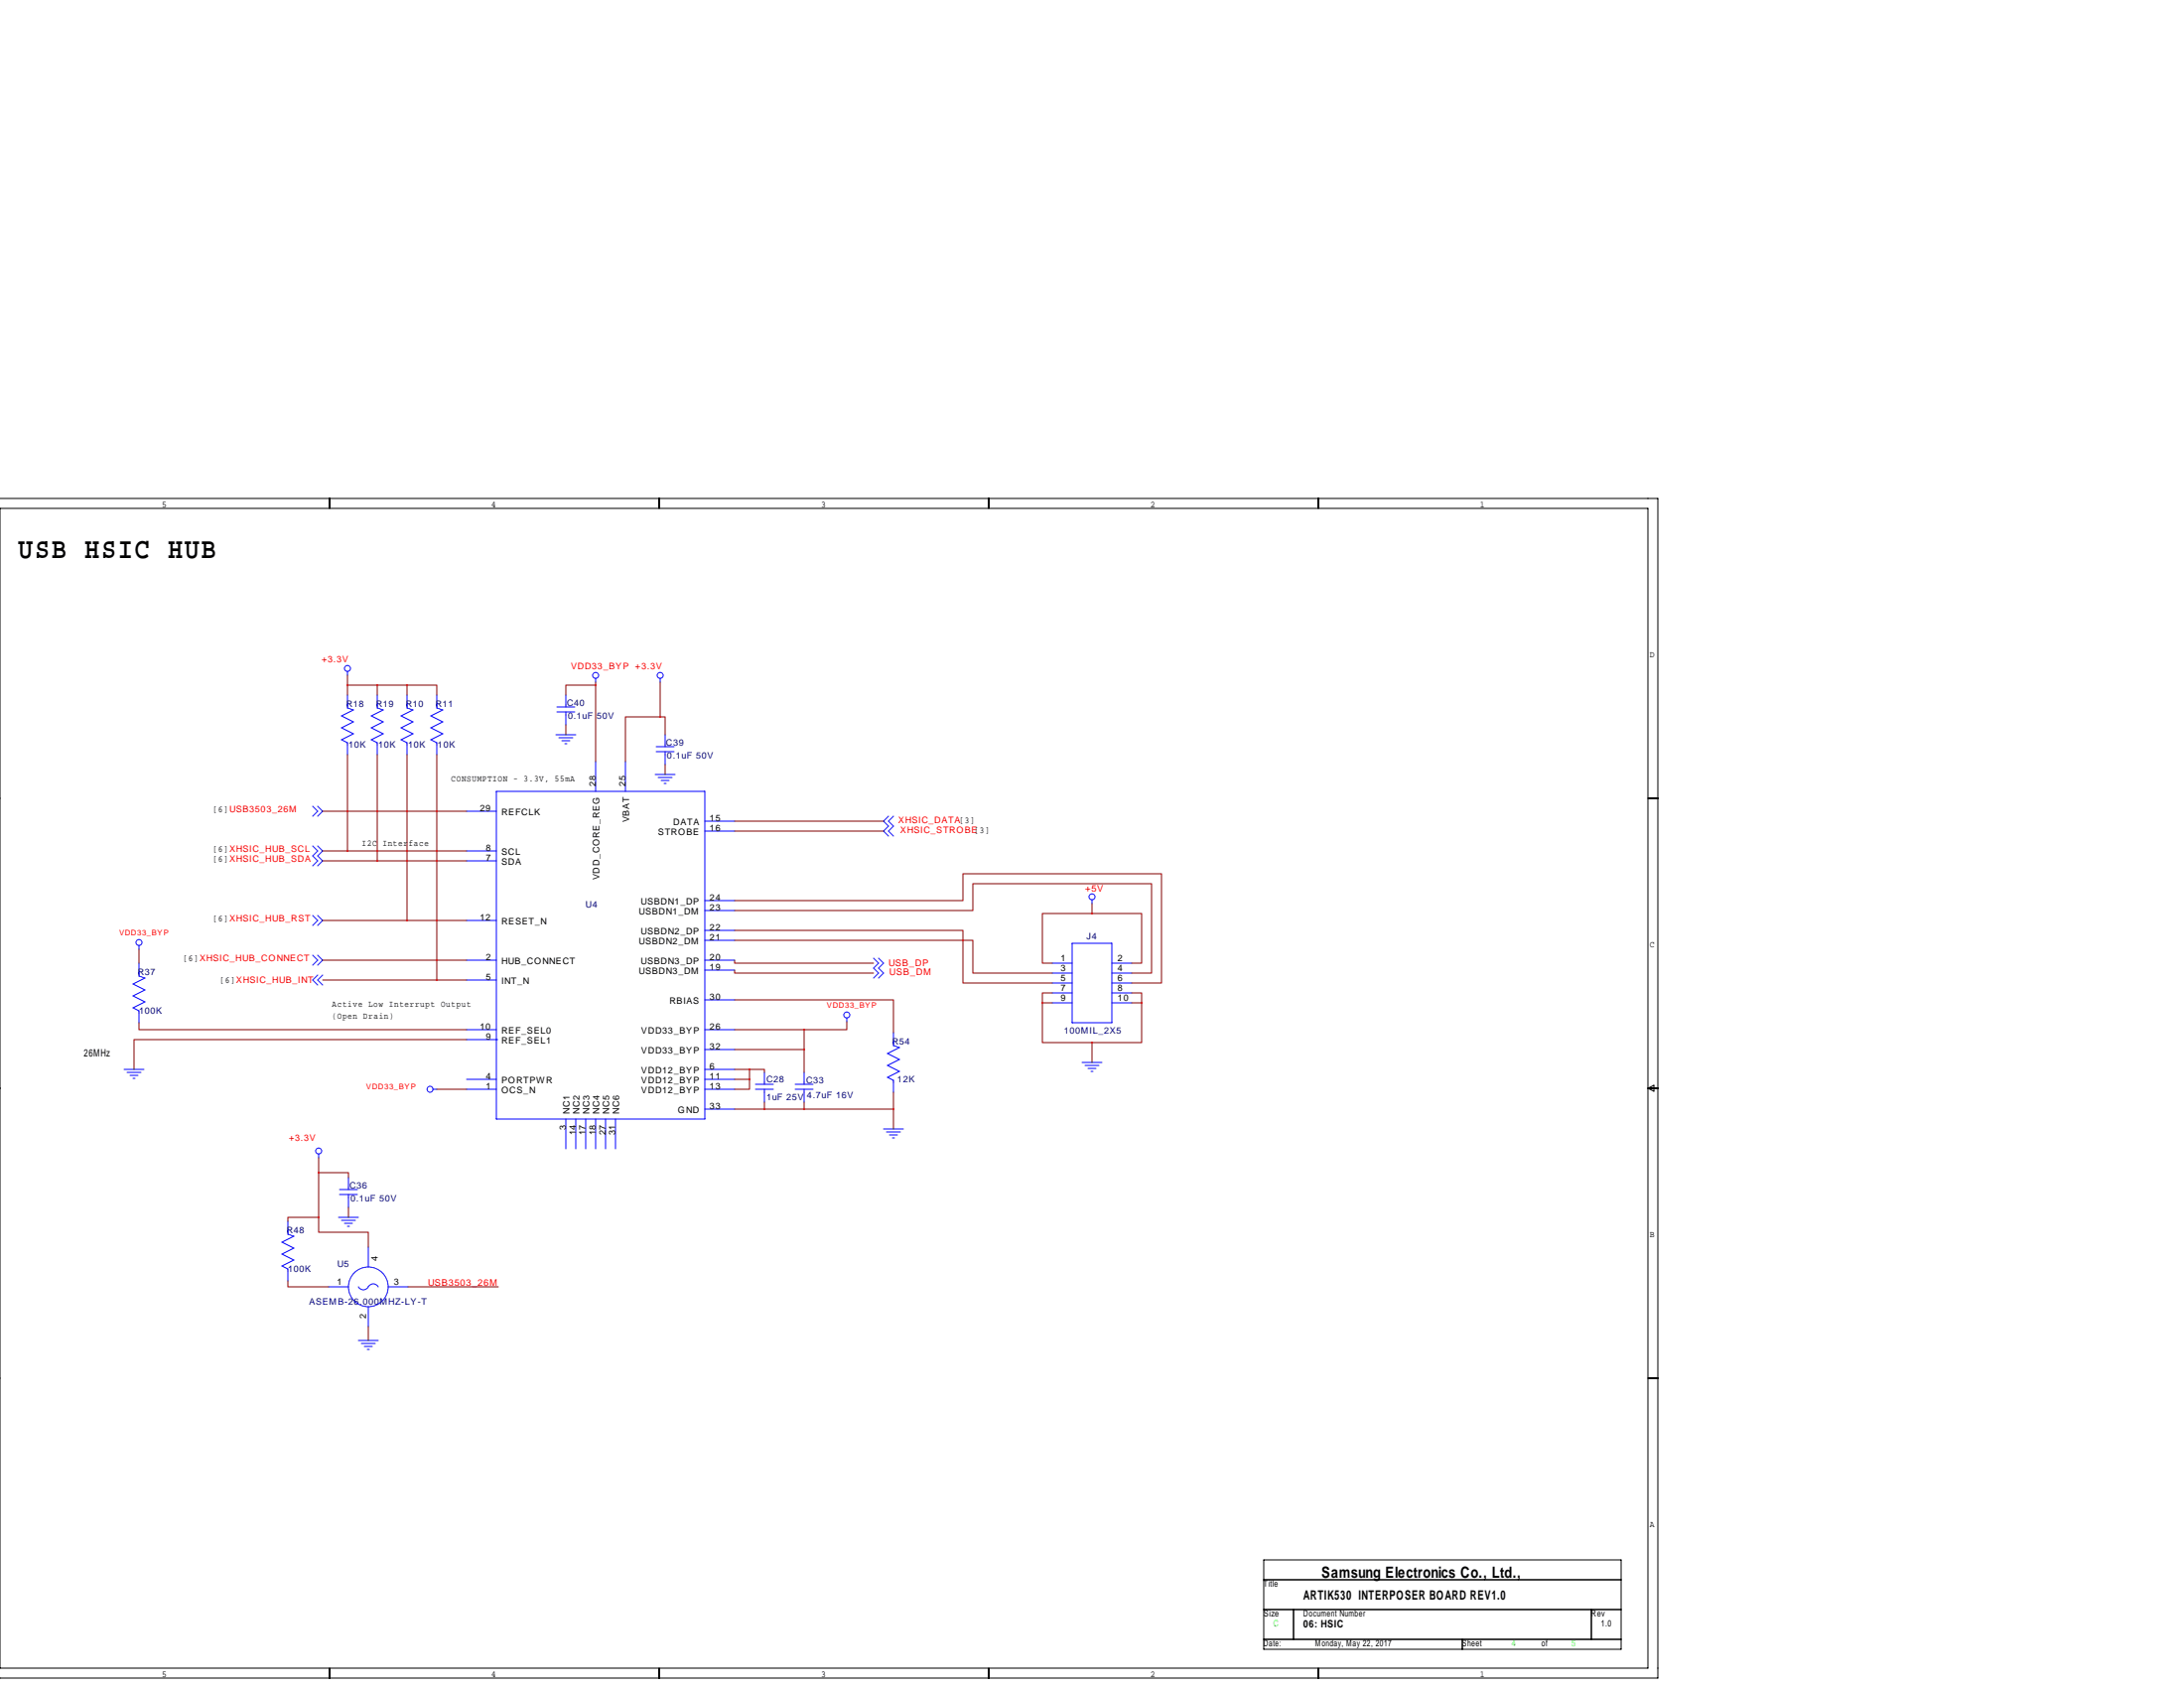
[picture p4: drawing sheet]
<svg xmlns="http://www.w3.org/2000/svg" width="559mm" height="432mm" viewBox="0 0 559 432" stroke-linecap="round" stroke-linejoin="round" font-family="sans-serif">
<g fill="none" stroke="#000" stroke-width=".25">
<path d="M0 127.5h424.2v301.8h-424.3M0 130h421.6v296.7h-421.6zM84.3 127.5v2.5M168.7 127.5v2.5M253 127.5v2.5M337.3 127.5v2.5M-.1 204.2h.1M421.6 204.2h2.6M-.1 278.4h.1M421.6 278.4h2.6M421.6 278.4l1.6-.8v1.5zM-.1 352.6h.1"/>
<path d="M421.6 352.6h2.6M323.3 399h91.5v22.9h-91.5zM323.3 404.1h91.5M323.3 411.7h91.5M323.3 419.4h91.5M331 411.7v7.7M374.1 419.4v2.5M407.2 411.7v7.7M84.3 426.7v2.6M168.7 426.7v2.6M253 426.7v2.6M337.3 426.7v2.6"/>
</g>
<g fill="none" stroke="#00f" stroke-width=".25">
<path d="M88.9 171.7v1M88.9 177.8v3.3l1.5 .5-3 1.5 3 1.6-3 1.5 3 1.5-3 1.5 1.5 .8v3M96.5 177.8v3.3l1.5 .5-3 1.5 3 1.6-3 1.5 3 1.5-3 1.5 1.5 .8v3M104.1 177.8v3.3l1.6 .5-3.1 1.5 3.1 1.6-3.1 1.5 3.1 1.5-3.1 1.5 1.5 .8v3M111.8 177.8v3.3l1.5 .5-3.1 1.5 3.1 1.6-3.1 1.5 3.1 1.5-3.1 1.5 1.6 .8v3M144.8 177.8v3M152.4 173.5v1M168.9 173.5v1M142.2 188h5.1M142.5 182.1h4.6M142.5 180.8h4.6M143 188.7h3.6"/>
<path d="M143.8 189.5h2M144.5 190.2h.5M144.8 182.1v3.3M152.4 194.8v7.6M160 194.8v7.6M167.6 198.1h5.1M167.9 192.3h4.6M167.9 191h4.6M168.4 198.9h3.6M169.2 199.6h2M170.2 188v3M170.2 192.3v3.3"/>
<path d="M80 216.4l1.3 1.3-1.3 1.2 1.3 1.3-1.3 1.3M80 206.2l1.3 1.3-1.3 1.3M81.3 216.4l1.2 1.3-1.2 1.2 1.2 1.3-1.2 1.3M81.3 206.2l1.2 1.3-1.2 1.3M119.4 217.7h7.6M119.4 207.5h7.6M127 202.4h53.3v83.9h-53.3zM169.9 200.4h.5M180.3 210.1h7.7M180.3 212.6h7.7M227.3 208.8l-1.2 1.3 1.2 1.2-1.2 1.3 1.2 1.3M228.6 208.8l-1.3 1.3 1.3 1.2-1.3 1.3 1.3 1.3"/>
<path d="M80 234.2l1.3 1.3-1.3 1.2M81.3 234.2l1.2 1.3-1.2 1.2M119.4 220.2h7.6M119.4 235.5h7.6M180.3 238h7.7M180.3 230.4h7.7M180.3 232.9h7.7M279.4 230.1v1M35.6 241.8v1M35.6 246.4v3.3l1.5 .5-3.1 1.5 3.1 1.5-3.1 1.6 3.1 1.5-3.1 1.5 1.6 .8v3M80 244.3l1.3 1.3-1.3 1.3M81.3 249.4l-1.3 1.3 1.3 1.3"/>
<path d="M81.3 244.3l1.2 1.3-1.2 1.3M82.5 249.4l-1.2 1.3 1.2 1.3M119.4 250.7h7.6M119.4 245.6h7.6M180.3 240.5h7.7M180.3 248.2h7.7M180.3 245.6h7.7M180.3 255.8h7.7M223.5 245.1l1.3 1.3-1.3 1.2 1.3 1.3-1.3 1.3M224.8 245.1l1.3 1.3-1.3 1.2 1.3 1.3-1.3 1.3M269.2 246.4h5.1M269.2 248.9h5.1"/>
<path d="M269.2 251.5h5.1M269.2 254h5.1M269.2 256.5h5.1M274.3 241.3h10.2v20.3h-10.2zM284.5 246.4h5.1M284.5 248.9h5.1M284.5 251.5h5.1M284.5 254h5.1M284.5 256.5h5.1M31.7 273.6h5.1M32.5 274.3h3.6M33.3 275.1h2"/>
<path d="M34 275.8h.5M110.7 278.6h1.1M119.4 278.6h7.6M119.4 276.1h7.6M119.4 265.9h7.6M119.4 263.4h7.6M127 265.9h.1M180.3 278.6h7.7M180.3 276.1h7.7M180.3 263.4h7.7M180.3 268.5h7.7M180.3 273.6h7.7"/>
<path d="M193.3 278.6h4.6M193.3 277.4h4.6M195.6 274.3v3.1M195.6 278.6v3.3M203.5 278.6h4.5M203.5 277.4h4.5M205.7 274.3v3.1M205.7 278.6v3.3M216.7 260.3v1.1M228.6 264.2v3.3l1.5 .5-3 1.5 3 1.5-3 1.5 3 1.6-3 1.5 1.5 .8v3M276.9 271.8h5M277.6 272.5h3.6"/>
<path d="M278.4 273.3h2M279.1 274.1h.6M81.5 295.1v1.1M144.8 286.3v7.6M147.3 286.3v7.6M149.9 286.3v7.6M152.4 286.3v7.6M154.9 286.3v7.6M157.5 286.3v7.6M180.3 283.7h7.7M226.1 288.8h5M226.8 289.6h3.6"/>
<path d="M227.6 290.3h2M228.3 291.1h.6M73.7 312.4v3.3l1.5 .5-3.1 1.6 3.1 1.5-3.1 1.5 3.1 1.5-3.1 1.5 1.6 .8v3.1M86.6 311.4h5.1M86.9 305.6h4.5M86.9 304.3h4.5M87.4 312.2h3.5M88.1 312.9h2.1M88.9 313.7h.5M89.2 301.2v3.1M89.2 305.6v3.3M94.2 319v5.1"/>
<path d="M84.1 329.2h5.1M91.7 329.2a1.52 1.52 0 0 0 1.5 .7 1.52 1.52 0 0 0 1.3-1 1.42 1.42 0 0 1 2.3 .3M94.2 334.3v5M99.3 329.2h5.1M91.7 342.9h5.1M92.5 343.7h3.5M93.2 344.4h2M94 345.2h.5"/>
<circle cx="88.9" cy="171" r=".76"/>
<circle cx="152.4" cy="172.8" r=".76"/>
<circle cx="168.9" cy="172.8" r=".76"/>
<circle cx="279.4" cy="229.4" r=".76"/>
<circle cx="35.6" cy="241.1" r=".76"/>
<circle cx="216.7" cy="259.6" r=".76"/>
<circle cx="110" cy="278.6" r=".76"/>
<circle cx="81.5" cy="294.4" r=".76"/>
<circle cx="94.2" cy="329.2" r="5.1"/>
</g>
<g fill="none" stroke="#800000" stroke-width=".25">
<path d="M88.9 172.7v5.1M88.9 175.3h15.2M96.5 175.3v2.5M104.1 175.3h7.7v2.5M104.1 175.3v2.5M152.4 175.3h-7.6v2.5M152.4 174.5v20.3M168.9 174.5v8.9M88.9 193v24.7M96.5 193v27.2M104.1 193v42.5M111.8 193v57.7"/>
<path d="M144.8 185.4v2.6M168.9 183.4h-8.9v11.4M168.9 183.4h1.3v4.6M170.2 195.6v2.5M82.5 217.7h36.9M82.5 207.5h36.9M188 212.6h38.1M188 210.1h38.1M82.5 235.5h36.9M82.5 220.2h36.9M188 238h58.4v13.5h22.8M188 232.9h60.9v-6.8h45.7v22.8h-5"/>
<path d="M188 230.4h58.4v-6.9h50.8v28h-7.6M279.4 233.7h-12.7v12.7h2.5M279.4 233.7h12.7v12.7h-2.5M279.4 231.1v2.6M35.6 242.8v3.6M82.5 250.7h36.9M82.5 245.6h36.9M188 255.8h40.6v8.4M188 248.2v.7h35.5M188 245.6v.8h35.5M188 240.5h60.9v8.4h20.3M266.7 256.5v10.2h12.7"/>
<path d="M266.7 256.5h2.5M269.2 254h-2.5v2.5M289.6 254h2.5v2.5M289.6 256.5h2.5M292.1 256.5v10.2h-12.7M35.6 261.6v1.8h83.8M111.8 278.6h7.6M119.4 265.9h-85.1v7.7M188 268.5h17.7M188 263.4h17.7M188 276.1h3.8M188 273.6h3.8"/>
<path d="M191.8 276.1v2.5h-3.8M191.8 273.6h3.8v.7M191.8 273.6v2.5M205.7 263.4v10.9M216.7 261.4v2h-11M228.6 279.4v9.4M279.4 266.7v5.1M81.5 300h7.7v1.2M81.5 296.2v15.2M188 283.7h40.6M195.6 281.9v1.8M205.7 281.9v1.8"/>
<path d="M81.5 311.4h-7.8v1M81.5 311.4v3.8h12.7v3.8M89.2 308.9v2.5M73.7 327.7v1.5h10.4M94.2 339.3v3.6M104.4 329.2h23.1"/>
</g>
<path d="M205.7 268.5a.05 .05 0 0 0 .1 0 .05 .05 0 0 0-.1 0zM205.7 263.4a.05 .05 0 0 0 .1 0 .05 .05 0 0 0-.1 0zM81.5 300a.05 .05 0 0 0 .1 0 .05 .05 0 0 0-.1 0zM81.5 311.4a.05 .05 0 0 0 .1 0 .05 .05 0 0 0-.1 0zM205.7 283.7a.05 .05 0 0 0 .1 0 .05 .05 0 0 0-.1 0zM104.1 235.5a.05 .05 0 0 0 .1 0 .05 .05 0 0 0-.1 0zM111.7 250.7a.05 .05 0 0 0 .1 0 .05 .05 0 0 0-.1 0zM104.1 175.3a.05 .05 0 0 0 .1 0 .05 .05 0 0 0-.1 0z" fill="#800000" stroke="#800000" stroke-width=".51"/>
<text font-size="7.6" x="4.7" y="142.8">USB HSIC HUB</text>
<text font-size="4" x="338.1" y="403.6">Samsung Electronics Co., Ltd.,</text>
<text font-size="3.3" x="333.5" y="409.2">ARTIK530 INTERPOSER BOARD REV1.0</text>
<g font-size="2.6">
<text x="21.5" y="270.4">26MHz</text>
<text x="333.5" y="416.3">06: HSIC</text>
</g>
<g font-size="2.4" fill="#f00">
<text x="277.6" y="228.1">+5V</text>
<text x="227.3" y="247.1">USB_DP</text>
<text x="227.6" y="249.4">USB_DM</text>
<text x="109.5" y="328.9">USB3503_26M</text>
</g>
<g font-size="2.3">
<text x="41.4" y="129.8">5</text>
<text x="125.7" y="129.8">4</text>
<text x="210.1" y="129.8">3</text>
<text x="294.4" y="129.8">2</text>
<text x="378.7" y="129.8">1</text>
<text x="422.1" y="168.2">D</text>
<text x="115.5" y="200">CONSUMPTION - 3.3V, 55mA</text>
<text x="152.4" y="201.2" transform="rotate(-90 152.4 201.2)">28</text>
<text x="160" y="201.2" transform="rotate(-90 160 201.2)">25</text>
<text x="54.5" y="207.9">[6]USB3503_26M</text>
<text x="122.8" y="207.5">29</text>
<text x="128.3" y="208.5">REFCLK</text>
<text x="161" y="210.4" transform="rotate(-90 161 210.4)">VBAT</text>
<text x="168.4" y="213.6">STROBE</text>
<text x="172.3" y="211">DATA</text>
<text x="181.6" y="210.1">15</text>
<text x="181.6" y="212.6">16</text>
<text x="54.5" y="218">[6]XHSIC_HUB_SCL</text>
<text x="54.5" y="220.6">[6]XHSIC_HUB_SDA</text>
<text x="92.6" y="216.5">I2C Interface</text>
<text x="124.3" y="220.2">7</text>
<text x="124.3" y="217.7">8</text>
<text x="128.3" y="221.2">SDA</text>
<text x="128.3" y="218.6">SCL</text>
<text x="153.4" y="225.1" transform="rotate(-90 153.4 225.1)">VDD_CORE_REG</text>
<text x="163.4" y="233.9">USBDN1_DM</text>
<text x="163.9" y="231.3">USBDN1_DP</text>
<text x="181.6" y="230.4">24</text>
<text x="181.6" y="232.9">23</text>
<text x="54.5" y="235.8">[6]XHSIC_HUB_RST</text>
<text x="122.8" y="235.5">12</text>
<text x="128.3" y="236.4">RESET_N</text>
<text x="163.9" y="239">USBDN2_DP</text>
<text x="181.6" y="238">22</text>
<text x="46.9" y="246">[6]XHSIC_HUB_CONNECT</text>
<text x="124.3" y="245.6">2</text>
<text x="163.4" y="241.5">USBDN2_DM</text>
<text x="181.6" y="240.5">21</text>
<text x="181.6" y="245.6">20</text>
<text x="271.4" y="245.9">1</text>
<text x="286" y="245.9">2</text>
<text x="422.1" y="242.4">C</text>
<text x="56.3" y="251.6">[6]XHSIC_HUB_INT</text>
<text x="124.3" y="250.7">5</text>
<text x="128.3" y="251.7">INT_N</text>
<text x="128.3" y="246.6">HUB_CONNECT</text>
<text x="163.4" y="249.1">USBDN3_DM</text>
<text x="163.9" y="246.6">USBDN3_DP</text>
<text x="181.6" y="248.2">19</text>
<text x="271.4" y="248.4">3</text>
<text x="271.4" y="251">5</text>
<text x="286" y="248.4">4</text>
<text x="286" y="251">6</text>
<text x="85" y="257.7">Active Low Interrupt Output</text>
<text x="171.3" y="256.7">RBIAS</text>
<text x="181.6" y="255.8">30</text>
<text x="271.4" y="253.5">7</text>
<text x="271.4" y="256">9</text>
<text x="286" y="253.5">8</text>
<text x="286" y="256">10</text>
<text x="85" y="260.6">(Open Drain)</text>
<text x="122.8" y="263.4">10</text>
<text x="181.6" y="263.4">26</text>
<text x="124.3" y="265.9">9</text>
<text x="128.3" y="266.9">REF_SEL1</text>
<text x="128.3" y="264.4">REF_SEL0</text>
<text x="164.1" y="269.4">VDD33_BYP</text>
<text x="164.1" y="264.4">VDD33_BYP</text>
<text x="181.6" y="268.5">32</text>
<text x="164.1" y="274.5">VDD12_BYP</text>
<text x="181.6" y="273.6">6</text>
<text x="124.3" y="278.6">1</text>
<text x="124.3" y="276.1">4</text>
<text x="128.3" y="279.6">OCS_N</text>
<text x="128.3" y="277.1">PORTPWR</text>
<text x="164.1" y="277.1">VDD12_BYP</text>
<text x="164.1" y="279.6">VDD12_BYP</text>
<text x="181.6" y="276.1">11</text>
<text x="181.6" y="278.6">13</text>
<text x="145.7" y="285" transform="rotate(-90 145.7 285)">NC1</text>
<text x="148.3" y="285" transform="rotate(-90 148.3 285)">NC2</text>
<text x="150.8" y="285" transform="rotate(-90 150.8 285)">NC3</text>
<text x="153.4" y="285" transform="rotate(-90 153.4 285)">NC4</text>
<text x="155.9" y="285" transform="rotate(-90 155.9 285)">NC5</text>
<text x="158.4" y="285" transform="rotate(-90 158.4 285)">NC6</text>
<text x="173.4" y="284.7">GND</text>
<text x="181.6" y="283.7">33</text>
<text x="144.8" y="289" transform="rotate(-90 144.8 289)">3</text>
<text x="147.3" y="290.4" transform="rotate(-90 147.3 290.4)">14</text>
<text x="149.9" y="290.4" transform="rotate(-90 149.9 290.4)">17</text>
<text x="152.4" y="290.4" transform="rotate(-90 152.4 290.4)">18</text>
<text x="154.9" y="290.4" transform="rotate(-90 154.9 290.4)">27</text>
<text x="157.5" y="290.4" transform="rotate(-90 157.5 290.4)">31</text>
<text x="422.1" y="316.5">B</text>
<text x="96.7" y="322.6" transform="rotate(-90 96.7 322.6)">4</text>
<text x="86.2" y="328.7">1</text>
<text x="100.8" y="328.7">3</text>
<text x="93.7" y="337.2" transform="rotate(-90 93.7 337.2)">2</text>
<text x="422.1" y="390.7">A</text>
<text x="323.3" y="405.9">Title</text>
<text x="323.3" y="413.5">Size</text>
<text x="333.5" y="413.5">Document Number</text>
<text x="407.2" y="413.5">Rev</text>
<text x="409.7" y="416.1">1.0</text>
<text x="323.3" y="421.1">Date:</text>
<text x="336.5" y="421.1">Monday, May 22, 2017</text>
<text x="374.1" y="421.1">Sheet</text>
<text x="394.5" y="421.1">of</text>
<text x="41.4" y="429.1">5</text>
<text x="125.7" y="429.1">4</text>
<text x="210.1" y="429.1">3</text>
<text x="294.4" y="429.1">2</text>
<text x="378.7" y="429.1">1</text>
</g>
<g font-size="2.3" fill="#f00">
<text x="82.3" y="169.4">+3.3V</text>
<text x="146" y="171.2">VDD33_BYP +3.3V</text>
<text x="229.9" y="210.6">XHSIC_DATA[3]</text>
<text x="230.4" y="213.1">XHSIC_STROBE[3]</text>
<text x="73.9" y="291.8">+3.3V</text>
</g>
<g font-size="2.3" fill="#000080">
<text x="88.6" y="180.7">R18</text>
<text x="96.2" y="180.7">R19</text>
<text x="103.8" y="180.7">R10</text>
<text x="111.4" y="180.7">R11</text>
<text x="145" y="180.6">C40</text>
<text x="145.3" y="183.9">0.1uF 50V</text>
<text x="89.2" y="191.3">10K</text>
<text x="96.8" y="191.3">10K</text>
<text x="104.4" y="191.3">10K</text>
<text x="112" y="191.3">10K</text>
<text x="170.4" y="190.8">C39</text>
<text x="170.7" y="194.1">0.1uF 50V</text>
<text x="149.9" y="232.2">U4</text>
<text x="278" y="240.3">J4</text>
<text x="35.2" y="249.3">R37</text>
<text x="35.6" y="259.3">100K</text>
<text x="228.3" y="267.1">R54</text>
<text x="272.2" y="264.3">100MIL_2X5</text>
<text x="196.1" y="276.9">C28</text>
<text x="196.1" y="281.4">1uF 25V</text>
<text x="206.2" y="277.1">C33</text>
<text x="206.5" y="280.9">4.7uF 16V</text>
<text x="229.6" y="276.9">12K</text>
<text x="89.4" y="304">C36</text>
<text x="89.7" y="307.3">0.1uF 50V</text>
<text x="73.3" y="315.4">R48</text>
<text x="73.7" y="325.4">100K</text>
<text x="86.3" y="324.1">U5</text>
<text x="79.1" y="333.6">ASEMB-26.000MHZ-LY-T</text>
</g>
<g font-size="2.3" fill="#0f0">
<text x="325.9" y="416.1">C</text>
<text x="386.8" y="421.1">4</text>
<text x="402.1" y="421.1">5</text>
</g>
<g font-size="2" fill="#f00">
<text x="30.5" y="239.3">VDD33_BYP</text>
<text x="211.6" y="257.8">VDD33_BYP</text>
<text x="93.7" y="278.6">VDD33_BYP</text>
</g>
</svg>
